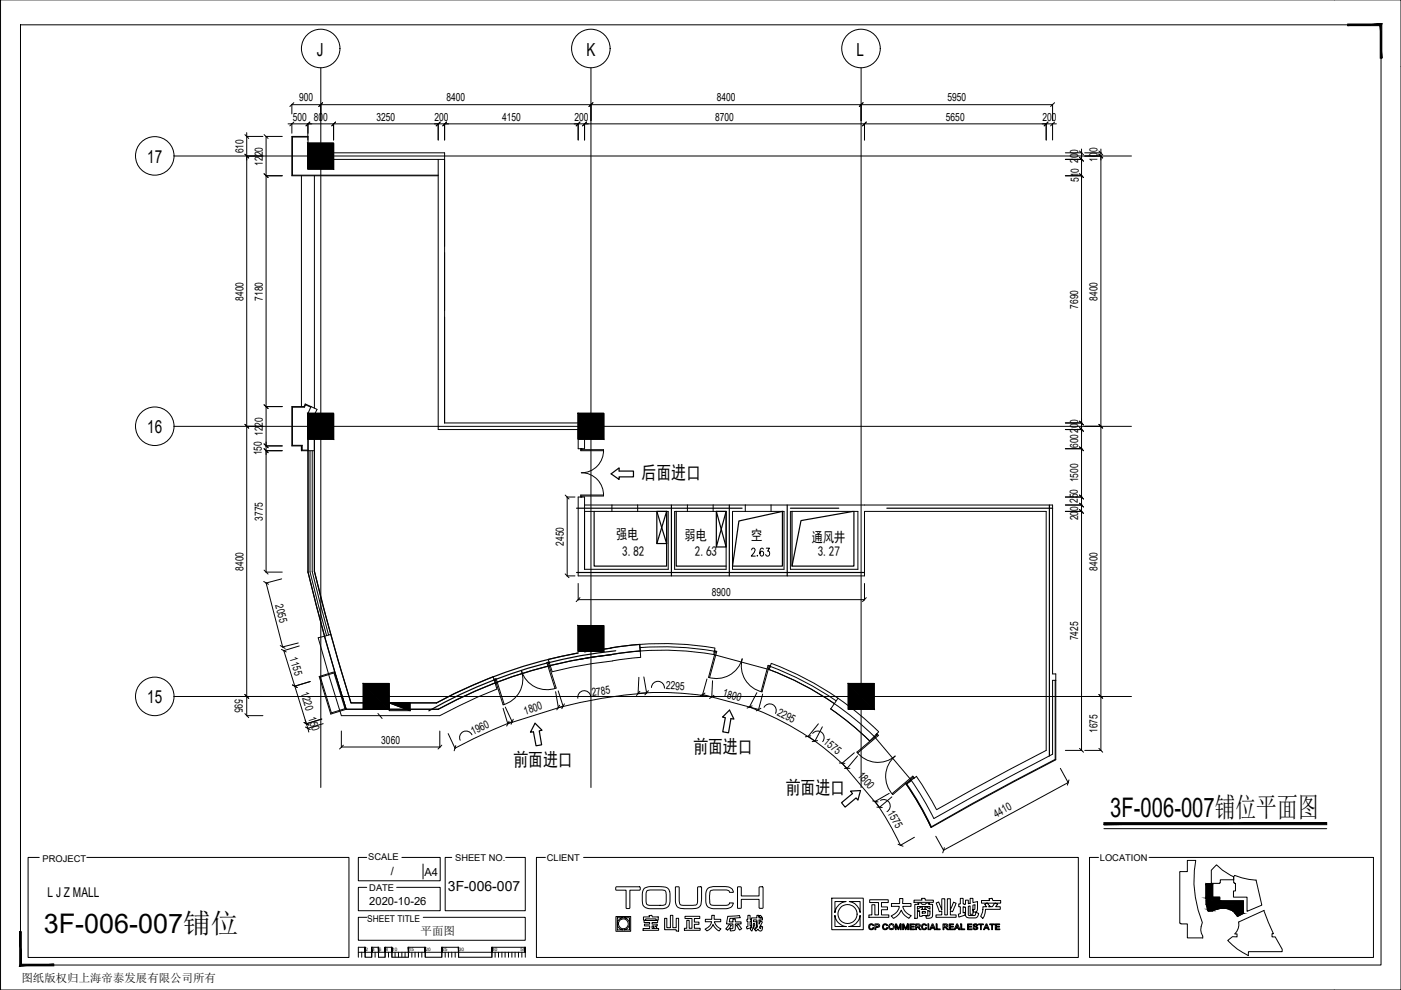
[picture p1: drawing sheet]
<svg xmlns="http://www.w3.org/2000/svg" width="297mm" height="210mm" viewBox="0 0 297 210" stroke-linecap="round" stroke-linejoin="round" font-family="sans-serif">
<g fill="none" stroke="#000" stroke-width=".21">
<path d="M63.9 37.3v48.9M65.3 29.1h-3.3v8h30.9M66.7 32.4h27.6M66.7 37.3v49.2M92.9 33.8v57.3h29.7v4h1.3v-4M92.9 37.3h-31v-8.4h3.4v4.9h29v18.4M94.3 53.6v12.2M94.3 67.2v22.5h28.3M61.9 86.2h2.6l.2-.5 2.5 1.1-.5 1.1v7.7h-2.8v-1.1h-2zM65.9 86.3l-1.1-.5-.3 .5h-2.5v8.1h2.1v1h1.2M65.9 86.2l-.6 1.4v8M123.9 107.1h5.8v1.3h-5.8"/>
<path d="M167.6 108.4h14.3v12.3h-14.3zM68.8 134.9l1.3-.4 4.3 14.5h18.2l3.9-2 8-3.5 .5 1.3M68.8 134.9l4.6 15.5M68.8 134.9l-1.3 .3 4.9 16.5h20.8l8-3.9 4.2-1.7-.4-1.3M122.6 139.8l7.1-1-8.7 1.3-4.3 1M122.6 138.4l-6.4 1.4 .9 2.6 4.2-1 4.3-.7 4.3-.6M129.5 137.4l-5.6 .8M129.5 137.4l6.1-.8 .2 2.8M135.7 138l-6 .8M135.8 139.4l-5.9 .7M67.7 143.4l3.2-1 2.5 8-3.3 1zM67.9 143.6l2.9-.9 2.3 7.6-2.8 .8z"/>
<path d="M80.1 151.3l.9 1M105 144.8l-8.2 3.6-3.9 2h-19.5M176.1 150.3l4.3 3.2 4 3.6 1.9-1.9M176.9 149.2l4.3 3.3 4.1 3.6M177.6 148l4.9 3.7 3.8 3.4M177.7 148.1l-1.6 2.2M223.7 144.2v16.8l-17.6 9.4-8.6 4.9M223.8 144.2h-.6v15.7l-16.9 9-8.3 4.6M192.1 166.2l2.8 4.5 2.5 4.7M193.2 165.4l2.5 4 2.3 4.1M193.3 165.5l-1.1 .7 2.8 4.4 2.5 4.7M194.3 164.6l2 3.1 2.2 3.9"/>
<path d="M194.3 164.6l-2.2 1.6M198.6 171.7l7.7-4.3 15.5-8.3v-50.7h-38.5v13.7h-60.7v-16.7h1.3v15.3h17.8v-12.3h-6.5v-1.3h10.5v1.3h-2.7v12.3h11v-12.3h-2.8v-1.3h6.8v1.3h-2.7v12.3h10.9v-12.3h-2.7v-1.3h59.7v35.8h.6v18.2l-8.8 4.6-17.6 9.7"/>
</g>
<path d="M122.2 107.8h35.1M142.4 107.1v15M154.6 107.1v15M166.9 107.1v15M167.6 107.8h10.2M188 107.8h35.2M222.5 107.1v53.2M122.2 121.4h61.1M130.5 138a100.1 100.1 0 0 0-39.6 12.7" fill="none" stroke="#000" stroke-width=".25"/>
<g fill="none" stroke="#000" stroke-width=".21">
<path d="M65.3 95.6v25.7l3.5 13.6M65.7 95.6v25.7l3.5 13.5M66.2 95.6v25.6l3.5 13.4M66.7 95.6v25.5l3.4 13.4M129.7 107.1h5.5M129.7 108.4h5.5M145.7 107.1h5.5M145.7 108.4h5.5M158 107.1h5.5M158 108.4h5.5M135.6 136.6a65.5 65.5 0 0 1 15.9 .8M135.7 137.3a64.8 64.8 0 0 1 15.7 .8"/>
<path d="M135.7 138a64.2 64.2 0 0 1 15.6 .8M151.3 138.8l11.8 3.2M151.6 137.4l-.3 1.4M116.7 141.1l-7.9 2.3-3.8 1.4M163 141.9a64.2 64.2 0 0 1 13.9 7.3M163.3 141.3a64.9 64.9 0 0 1 14 7.3M163.5 140.6a65.5 65.5 0 0 1 14.1 7.4M163.5 140.7l-.4 1.3M185.4 156.1l7.8 9.3"/>
</g>
<path d="M159.4 116.6l.2-.4h.2l.3 .3-.2 .6-.6 .8h.8M160.6 117.7v.2v-.1M161.9 116.4l-.4-.2a1.02 1.02 0 0 0 0 1.7 .5 .5 0 0 0 .4-.6 .5 .5 0 0 0-.6-.4l-.2 .5M162.5 116.2h.6l-.3 .7a.49 .49 0 0 1 .4 .7 .49 .49 0 0 1-.9 0" fill="none" stroke="#000" stroke-width=".21"/>
<path d="M65.3 30.4h5.4v5.4h-5.4zM65.3 87.6h5.4v5.5h-5.4zM65.3 87.6v33.7a403.9 403.9 0 0 0 8.1 29.1h19.5a98.9 98.9 0 0 1 36.8-11.6M66.7 87.9v33.2l2.3 9.4 2.6 9.3 2.8 9.2h18.2a100.7 100.7 0 0 1 30-10.6M122.6 87.6h5.4v5.5h-5.4zM122.6 132.6h5.4v5.5h-5.4zM129.5 137.4l-5.6 .8M129.5 137.4l6.1-.8 .1 1.4M135.7 138l-6 .8M77 144.9h5.5v5.5h-5.5zM179.9 144.9h5.4v5.5h-5.4z" fill="none" stroke="#000" stroke-width=".25"/>
<path d="M139.3 108.4h2v6.8h-2zM139.3 108.4l2 6.8M141.3 108.4l-2 6.8M151.9 108.4h2.1v7.6h-2.1zM151.9 108.4l2.1 7.6M154 108.4l-2.1 7.6" fill="none" stroke="#000" stroke-width=".25"/>
<!-- layer: 0 -->
<g fill="none" stroke="#000" stroke-width=".21">
<path d="M.1 0h296.9v209.9h-296.9zM4.3 5.3h288.5v199.3h-288.5zM51.9 32.7l.8 .8M51.9 28.5l.8 .9M56 28.5l.8 .9M56 36.8l.8 .8M62.3 25.9l-.8 .8M62.3 21.8l-.8 .8M65.3 30.4h5.4v5.4h-5.4zM65.7 25.9l-.8 .8M68.4 21.8l-.8 .8M71.1 25.9l-.8 .8"/>
<path d="M93.3 25.9l-.8 .8M94.7 25.9l-.8 .8M123 25.9l-.8 .8M124.4 25.9l-.9 .8M125.7 21.8l-.8 .8M183 21.8l-.8 .8M183.7 25.9l-.8 .8M222.2 25.9l-.8 .8M223.6 25.9l-.9 .8M223.6 21.8l-.9 .8M228.9 32l.8 .8M228.9 33.4l.8 .8"/>
<path d="M228.9 36.8l.8 .8M233 32.7l.8 .8M233 32l.8 .8M51.9 90l.8 .8M56 85.8l.8 .8M56 94.1l.8 .8M56 95.1l.8 .9M65.3 87.6h5.4v5.5h-5.4zM122.6 87.6h5.4v5.5h-5.4zM123.1 95.3h4.9a4.7 4.7 0 0 1-4.8 5M123.3 95.3v-.2h-.2v.5h4.9M228.9 89.3l.8 .8"/>
<path d="M228.9 90.6l.8 .9M228.9 94.8l.8 .8M233 90l.8 .8M119.8 105l.8 .8M123.2 100.2a4.7 4.7 0 0 1 4.8 4.9l-4.9 .1M128 105h-4.9v.4h.2v-.2M228.9 105l.8 .8M228.9 106.7l.8 .8M228.9 108l.8 .9M55.9 123.3l1 .6M56 120.9l.8 .8M59.4 136.9l1 .6"/>
<path d="M59.7 137.7l1 .5M119.8 121.7l.8 .8M122.6 132.6h5.4v5.5h-5.4zM123 126.7l-.8 .9M151.7 138.3l-.3-.1 .1-.2 .5 .1-1.6 5.6M151.7 138.1l-1.5 5.5M157.4 139.7a5.7 5.7 0 0 1-7.2 3.9M157.4 139.7a5.7 5.7 0 0 0 4.2 7M183.7 126.7l-.8 .9M51.9 147.2l.8 .9M51.9 151.3l.8 .9M62 145.2l1 .6"/>
<path d="M64.5 153.2l1 .5M64.8 154.1l1 .6M72.8 158l-.8 .8M77 144.9h5.5v5.5h-5.5zM82.5 149h4.4v1.7h-4.4zM82.5 149l4.4 1.7M93.7 158l-.8 .8M96.6 158.1l-.3 1.1M104.9 143.9l1.8 5.6M105 144.2l-.2 .1-.1-.3 .5-.1 1.7 5.5M107.9 152.9l-.5 1M108.8 152.5l-.4 1.1"/>
<path d="M110.6 142.3a5.7 5.7 0 0 0 7.3 3.6M110.6 142.3a5.7 5.7 0 0 1-3.9 7.1M116.2 140.4l1.7 5.5M116.3 140.6h.2l-.1-.3-.5 .2 1.8 5.5M118.6 149.5l-.5 1M119.7 149.2l-.6 1.1M135.7 146.6l-.8 .9M137.5 146.4l-.8 .9M149.5 147l-1 .5M151.4 147.4l-1 .7M159.5 149.7l-1.1 .4M161.3 150.2l-1 .5"/>
<path d="M163 141.4h.3l.1-.2-.6-.1-1.4 5.6M163.1 141.2l-1.5 5.5M171.9 156l-1.1 .2M173.3 157l-1.1 .2M179.9 144.9h5.4v5.5h-5.4zM181.7 159.5a5.7 5.7 0 0 0 8.1 .8M185.9 155.9l-.2-.2 .2-.2 .4 .4-4.5 3.8M186.1 155.8l-4.4 3.7M228.9 158.7l.8 .8M233 147.2l.8 .9M233 158.7l.8 .8M178 161.8l1.1 .1"/>
<path d="M179.1 162.9h1.1M185 169.8l1.2 .2M185.9 171.1l1.2 .1M189.8 160.3a5.7 5.7 0 0 0-.5 8.2l4.4-3.8M190.4 179l1.1 .4M193.5 164.9l.2 .2 .2-.2-.4-.3-4.4 3.7M200.2 179.7l-.3 1.1M226.6 165.4l-.3 1.1M234 175.7h47.3M8.3 181.8h-2.3v21.2h68v-21.2h-55.6M77.8 194.5h-1.8v4.9h35.4v-4.9h-21.7M77.8 181.8h-1.8v4.9h17.3v-4.9h-8.1"/>
<path d="M77.8 188.1h-1.8v5h17.3v-5h-9.2M89.7 183.2v3.2M95.8 181.8h-1.4v11.3h17v-11.3h-4.2M115.6 181.8h-1.9v21.2h114.9v-21.2h-104.9M232.9 181.8h-1.9v21.2h60.2v-21.2h-47.6M76 201.9h35.4v1.1M76.7 201.9v1.1M77.4 201.9v1.1M78.8 201.9v1.1M79.5 201.9v1.1M80.2 201.9v1.1M81.6 201.9v1.1"/>
<path d="M82.4 201.9v1.1M83.1 201.9v1.1M83.8 201.9v1.1M84.5 201.9v1.1M85.2 201.9v1.1M85.9 201.9v1.1M86.6 201.9v1.1M87.3 201.9v1.1M88 201.9v1.1M88.7 201.9v1.1M89.4 201.9v1.1M90.2 201.9v1.1"/>
<path d="M93.7 201.9v1.1M94.4 201.9v1.1M95.1 201.9v1.1M95.8 201.9v1.1M96.5 201.9v1.1M97.2 201.9v1.1M104.3 201.9v1.1M105 201.9v1.1M105.7 201.9v1.1M106.4 201.9v1.1M107.1 201.9v1.1M107.8 201.9v1.1"/>
<path d="M108.5 201.9v1.1M109.2 201.9v1.1M109.9 201.9v1.1M110.6 201.9v1.1M111.4 200.8h-7.1v2.2h-7.1v-2.2h-3.5v2.2h-3.5v-2.2h-3.6v2.2h-3.5v-2.2h-1.5v2.2h-1.4v-2.2h-1.4v2.2h-1.4v-2.2h-1.4v2.2"/>
</g>
<g fill="#000" stroke="#000" stroke-width=".21">
<path d="M82.5 149h4.4v1.7z"/>
<path d="M292.6 5.4v6.9h.4zM292.6 5.4l.4-.3v7.2zM285.7 5.4h6.9l.4-.3zM285.7 5.1h7.3l-7.3 .3z"/>
<path d="M65.3 30.4l5.4 5.4v-5.4zM65.3 30.4l5.4 5.4h-5.4z"/>
<path d="M65.3 87.6l5.4 5.5v-5.5zM65.3 87.6l5.4 5.5h-5.4z"/>
<path d="M122.6 87.6l5.4 5.5v-5.5zM122.6 87.6l5.4 5.5h-5.4z"/>
<path d="M122.6 132.6l5.4 5.5v-5.5zM122.6 132.6l5.4 5.5h-5.4z"/>
<path d="M77 144.9l5.5 5.5v-5.5zM77 144.9l5.5 5.5h-5.5z"/>
<path d="M179.9 144.9l5.4 5.5v-5.5zM179.9 144.9l5.4 5.5h-5.4z"/>
<path d="M234 174.4v.5l47.3-.5zM234 174.9l47.3-.5v.5z"/>
<path d="M4.2 197.5l.3 6.9v-6.9zM4.2 197.5l.3 6.9-.3 .4zM4.5 204.4l-.3 .4 7.2-.4zM4.2 204.8l7.2-.4v.4z"/>
<path d="M77.4 200.8l.1 1.1zM77.4 200.8l.1 1.1z"/>
<path d="M78.8 200.8l.1 1.1zM78.8 200.8l.1 1.1z"/>
<path d="M80.2 200.8l.1 1.1zM80.2 200.8l.1 1.1z"/>
<path d="M81.6 200.8l.1 1.1zM81.6 200.8l.1 1.1z"/>
<path d="M83 200.8l.1 1.1zM83 200.8l.1 1.1z"/>
<path d="M86.6 200.8v1.1zM86.6 200.8v1.1z"/>
<path d="M90.1 200.8l.1 1.1zM90.1 200.8l.1 1.1z"/>
<path d="M93.6 200.8l.1 1.1zM93.6 200.8l.1 1.1z"/>
<path d="M97.2 200.8v1.1zM97.2 200.8v1.1z"/>
<path d="M104.3 200.8v1.1zM104.3 200.8v1.1z"/>
<path d="M111.3 200.8l.1 1.1zM111.3 200.8l.1 1.1z"/>
</g>
<path d="M94.3 32.4v57.3" fill="none" stroke="#000" stroke-width=".21"/>
<path d="M126 108.4v11.6h15.3v-11.6M143.4 108.4v11.6h10.6M156.7 110.5l9.2-2.1v11.6h-10.6zM167.9 108.4v11.6h13.1v-11.6M180.9 108.4l-11.1 2-1.9 9.6" fill="none" stroke="#000" stroke-width=".25"/>
<!-- layer: DIM -->
<g fill="none" stroke="#000" stroke-width=".21">
<path d="M52.3 28.9h3.4M52.3 33.1h3.4M52.3 28.1v5.8M52.3 33.1v118.6M56.4 37.3h3.4M59.8 28.9h-3.4v92.4h3.4M61.1 26.3h.8M61.9 26.3h4.2M61.9 22.1v2M61.9 26.2v2.1M61.9 22.2h161.3M65.3 29.7v-3.4h27.6v3.4"/>
<path d="M65.3 26.2v2.1M68 22.1v3.5M70.7 26.2v3.5M92.1 26.3h2.2M94.3 26.3h28.3M94.3 26.2v3.5M122.6 26.3h2.1M122.6 26.2v3.5M125.3 22.1v3.5M182.6 22.1v3.5M183.3 26.2v3.5M221.8 26.3h2.2"/>
<path d="M221.8 26.3h-97.9v3.4M221.8 26.2v3.5M223.2 22.1v3.5M223.2 26.2v3.5M225.9 32.4h3.5M225.9 33.8h3.5M225.9 37.3h3.5M229.3 31.6v3M229.3 32.9v56.8M230 32.4h3.5M230 33.1h3.4l.1 126h-3.5M233.4 32.4v1.5"/>
<path d="M233.4 31.6v.8M52.3 90.4h3.4M56.4 86.2h3.4M56.4 94.5h3.4M56.4 95.6h3.4M225.9 89.7h3.5M225.9 91.1h3.5M225.9 95.1h3.5M229.3 89.7v2.2M229.3 90.2v68.9M230 90.4h3.5M120.2 105.4h1.7"/>
<path d="M120.3 105.4v16.7M225.9 105.4h3.5M225.9 107.1h3.5M225.9 108.4h3.5M59.7 122.7l-3.3 .9 3.5 13.6M60.2 138l4.8 15.5M63.2 136.3l-3.3 .9M63.4 137l-3.3 1M120.2 122.1h1.7M122.6 123.7v3.5M122.6 127.1h60.7M183.3 123.7v3.5"/>
<path d="M52.3 147.7h3.4M52.3 151.7h3.4M64.7 152.7l.8 2.5M65.8 144.5l-3.4 1M68.2 152.5l-3.3 1M68.5 153.4l-3.3 1M72.4 155v3.5M72.4 158.4h20.9M93.2 155v3.5M95 155.5l1.5 3.2M100.1 155.8a1.38 1.38 0 0 0-1.9-.7 1.38 1.38 0 0 0-.6 1.9M106.7 150.2l1 3.3"/>
<path d="M107.1 149.9l1.5 3.2M108.6 153l-8.2 3.6-3.9 2M117.8 146.7l.6 3.4M118.3 146.5l1.1 3.3M119.4 149.7l-11.7 3.7M125.2 147.6a1.38 1.38 0 0 0-1.6-1.1 1.38 1.38 0 0 0-1.1 1.5M135.5 143.6l-.2 3.5M136.5 143.5l.6 3.4a105.8 105.8 0 0 0-18.8 3.1M138.1 145.8a1.38 1.38 0 0 1 1.5-1.3 1.38 1.38 0 0 1 1.3 1.4M149 147.2l11.9 3.2M149.9 143.9l-.9 3.4M151.1 144.3l-.2 3.5a64.2 64.2 0 0 0-15.6-.8"/>
<path d="M158.9 149.9a61.5 61.5 0 0 1 13.8 7.2M160.5 146.9l-1.6 3.1M161.7 147.2l-.9 3.3M162 150a1.38 1.38 0 0 1 1.8-.6 1.38 1.38 0 0 1 .6 1.9M163 141.9a64.2 64.2 0 0 1 13.9 7.3M171.3 156.1l4.3 3.2 4 3.6M172.3 155.5a1.38 1.38 0 0 1 1.9-.2 1.38 1.38 0 0 1 .2 1.9M173.5 153.5l-2.2 2.7M174.4 154.1l-1.7 3.1M176.1 150.3l4.3 3.2 4 3.6M181.1 159.6l-2.6 2.3M225.9 159.1h3.5"/>
<path d="M230 147.7h3.5M178.5 161.8l8 9.4M181.8 160.3l-2.2 2.7M185.5 169.9l2.9 4.5 2.5 4.8M186.7 169.7a1.38 1.38 0 0 1 1.9 .5 1.38 1.38 0 0 1-.5 1.9M188.5 168.2l-3 1.7M189.1 169l-2.7 2.2M192.1 166.2l2.8 4.5 2.5 4.7M193.9 177.5l-3 1.8M198.4 177.3l1.7 3.1M224.8 162.9l1.7 3.1M226.5 165.9l-26.4 14.4"/>
<circle cx="68" cy="10.3" r="4.1"/>
<circle cx="125.3" cy="10.3" r="4.1"/>
<circle cx="182.5" cy="10.3" r="4.1"/>
<circle cx="32.8" cy="33.1" r="4.1"/>
<circle cx="32.8" cy="90.4" r="4.1"/>
<circle cx="32.8" cy="147.7" r="4.1"/>
</g>
<path d="M129.6 100.5l1.7-1.3v.7h3v1.2h-3v.6zM113.4 153.3l1.5 1.5-.6 .2 .5 2.9-1.1 .2-.6-2.9-.6 .1zM154.7 150.6l.9 1.9-.6-.1-.5 3-1.3-.2 .6-3-.6-.2zM180.3 167.7l2.1-.1-.5 2-.4-.4-2.3 1.9-.8-.9 2.3-2z" fill="none" stroke="#000" stroke-width=".25"/>
<g fill="none" stroke="#000" stroke-width=".21">
<path d="M130.6 194.3h3.1v3.2h-3.1zM130.7 188h4.7a.38 .38 0 0 1 .3 .3 .38 .38 0 0 1-.2 .4h-2v3.3a.45 .45 0 0 1-.4 .6 .45 .45 0 0 1-.4-.6v-3.3h-2a.4 .4 0 0 1-.2-.3 .4 .4 0 0 1 .2-.4zM130.9 196a1.32 1.32 0 0 0 1.2 1.2h-1.2zM130.9 194.6h1.2h-.2a1.3 1.3 0 0 0-1 1.2zM132.2 194.6h1.3v1.2a1.31 1.31 0 0 0-1.3-1.2zM132.2 197.2a1.32 1.32 0 0 0 1.3-1.2v1.2zM136.4 194.4h1.3l-.1-.3h.6l.1 .3h1.3v.7h-.5v-.3h-2.2v.3h-.5zM136.6 188.4a7.8 7.8 0 0 1 4.2-.3 1.48 1.48 0 0 1 1.3 1.9v.6a1.88 1.88 0 0 1-2.5 2.1h-1.3a1.74 1.74 0 0 1-2.1-1.8 3.5 3.5 0 0 1 .4-2.5zM136.6 195.2h2.8v.4h-1.2v.3h1.1v.4h-.4l.4 .4-.3 .2h.6v.3h-3.3v-.3h1.4v-.6h-1.1v-.4h1.1v-.3h-1.1zM137.1 188.9a9.3 9.3 0 0 1 4 0 4.9 4.9 0 0 1-.1 2.9l-1.7 .2a3.5 3.5 0 0 1-2.2-.3 5.8 5.8 0 0 1 0-2.8zM138.3 196.3h.4l-.2 .2 .3 .4h-.6zM140.9 194.7h.5v2h.7v-2.6h.5v2.6h.8v-2h.5v2.7h-.5v-.3h-2.5z"/>
<path d="M143.2 188.1l.1-.1a.44 .44 0 0 1 .4 0 .44 .44 0 0 1 .3 .4v1.9a2.01 2.01 0 0 0 .3 1.6l1.9 .1a2.05 2.05 0 0 0 1.6-.4l.1-1.8a2.6 2.6 0 0 1 .1-1.8l.7 .1v2a3.8 3.8 0 0 1-.4 2.2l-.7 .3-1.9 .1a2.94 2.94 0 0 1-2.2-.7l-.3-.9zM145.2 194.3h3.2v.4h-1.2v.8h1v.5h-1v.8h1.2v.4h-3.3v-.4h.5v-1.7h.5v1.7h.6v-2.1h-1.5zM149.5 194.9h1.4v-.8h.6l-.1 .8h1.2a.27 .27 0 0 1 .2 .3 .27 .27 0 0 1-.2 .2h-1.1a2.24 2.24 0 0 0 1.4 1.5l-.4 .4a2.32 2.32 0 0 1-1.3-1.3 1.74 1.74 0 0 1-1.4 1.3l-.3-.3a2.47 2.47 0 0 0 1.4-1.6h-1.4zM150 188.4l.1-.1a4.6 4.6 0 0 1 3-.3h.2a1.77 1.77 0 0 1 2.2 1.1v.1h-.8l-.1-.2a1.45 1.45 0 0 0-1.4-.3h-1.3a1.44 1.44 0 0 0-1.4 .4 5.4 5.4 0 0 0 .2 2.7l1.8 .2a3.2 3.2 0 0 0 2.1-.3l.1-.3h.8a1.81 1.81 0 0 1-2.4 1.3h-1a1.93 1.93 0 0 1-2.5-2.4v-.3a2.23 2.23 0 0 1 .4-1.6zM154.3 194.3l2.5-.2 .2 .5-2.2 .1-.2 .8h.8v-.6h.5v.6h1.2v.4h-1.2v.5a.72 .72 0 0 1-.2 .8 .72 .72 0 0 1-.8 .2l-.2-.5 .7-.1v-.9h-1.4zM154.6 196l.5 .2-.9 1-.3-.3zM156.2 196.2l.3-.2 .8 .9-.5 .3zM156.4 188.1h.8v1.9h3.7v-1.4a.44 .44 0 0 1 .5-.6 .44 .44 0 0 1 .4 .6v3.1a.64 .64 0 0 1-.2 .9h-.6l-.1-.1v-1.8h-3.7v1.3a.44 .44 0 0 1-.3 .6 .44 .44 0 0 1-.5-.2zM158.6 194.1h.4v.8h.2v.4h-.2v1l.2-.1v.5l.1-2.1h1.2v-.5h.4v.5h.3l-.3-.3 .3-.2 .4 .4-.3 .1h.4v.4h-.8v.9l.3-.6 .4 .2-.6 1.1 .1 .2h.2v-.5l.4 .2a.62 .62 0 0 1-.7 .8l-.3-.3-.4 .4-.3-.3a.91 .91 0 0 0 .5-1.3v-.8h-.7v.4h.5a1.26 1.26 0 0 1-.2 1.4h-.4v-.2l-.3 .8-.3-.3 .1-.4-.8 .2-.1-.4 .3-.1v-1.1h-.2v-.4h.2zM159.8 195.8h.2l-.1 .6h-.2zM176.3 190.4h6.7v6.7h-6.7zM177 194.1a2.65 2.65 0 0 0 2.4 2.3h-2.4z"/>
<path d="M177 191.1h2.4a2.75 2.75 0 0 0-2.4 2.4zM180 196.4a2.62 2.62 0 0 0 2.4-2.3l-.1 2.3zM180.1 191.1h2.3v2.3a2.81 2.81 0 0 0-2.3-2.3zM184.3 196.1a.59 .59 0 0 1 1 .1l-.2 .1-.3-.2a.43 .43 0 0 0-.4 .4 .43 .43 0 0 0 .5 .4l.2-.2h.2a.64 .64 0 0 1-.9 .3 .64 .64 0 0 1-.1-.9zM184.4 190.8h3.9v.6h-1.4v.9h1.3v.6h-1.3v1.1h1.6v.5h-4.3v-.5h.7v-2.2h.6v2.2h.8v-2.6h-1.9zM185.5 195.9a.76 .76 0 0 1 1 .5l-.2 .2-.6 .1v.4h-.2zM185.7 196.1a.32 .32 0 0 1 .4-.1 .32 .32 0 0 1 .1 .4h-.5zM187.2 196.1a.56 .56 0 0 1 1 .1l-.2 .1-.3-.2a.43 .43 0 0 0-.4 .5 .43 .43 0 0 0 .6 .3l.1-.2h.2a.62 .62 0 0 1-.9 .3 .62 .62 0 0 1-.1-.9zM189 191.6h1.7v-1.1h.7v1.1h1.8v.6h-1.8a2.78 2.78 0 0 0 1.8 2l-.6 .5a3.1 3.1 0 0 1-1.5-1.7 3.1 3.1 0 0 1-1.6 1.7l-.5-.5a2.84 2.84 0 0 0 1.7-2h-1.7zM189.9 195.9h.2l.4 1 .3-1h.3v1.2h-.2v-1l-.4 1h-.1l-.4-1v1h-.1zM191.4 195.9h.2l.4 1 .3-1h.3v1.2h-.2l.1-1-.4 1h-.2l-.4-1v1h-.1zM192.9 195.9h1v.2h-.8v.3h.7v.2h-.7v.3h.8v.2h-1z"/>
<path d="M193.8 190.9h1.7l-.1-.4h.7l.1 .4h1.7v.4h-4.1zM194 191.7h.8l-.2-.2a.67 .67 0 0 1 1 .2h.6a.64 .64 0 0 1 .9-.3l-.2 .3h.8v1.7a1 1 0 0 1-.2 1.1 1 1 0 0 1-1.1 .2l-.1-.5h.5a.79 .79 0 0 0 .4-1.1l-.2 .1-.3-.2v1.1h-1.2v.2h-.5v-1.2l-.3 .2-.2-.2v1.6h-.5zM194.1 195.9a.78 .78 0 0 1 1 .4l-.3 .3 .5 .5h-.3l-.4-.5h-.3v.5h-.2zM194.3 196.1h.6v.2l-.6 .1zM194.5 192.2h2.7v.6l-.9-.6-.3 .4 .5 .2h-1.2l.4-.3-.3-.3-.9 .6zM195.5 196.1a.6 .6 0 0 1 1 .1l-.2 .1-.3-.2a.43 .43 0 0 0-.4 .5 .43 .43 0 0 0 .5 .3l.2-.2h.2a.58 .58 0 0 1-.7 .4 .58 .58 0 0 1-.4-.7zM195.5 193.3h.7v.3h-.7zM196.8 195.9h.1v1.2h-.1zM197.6 195.9h.2l.6 1.2h-.3l-.1-.3h-.6l-.1 .3h-.2zM197.7 196.1l.2 .6h-.4zM198.5 191.4l.5-.1 .7 1.5v-1.9a.38 .38 0 0 1 .2-.4 .38 .38 0 0 1 .4 .1v3.4h.6v-3.4h.6v2.3l.7-1.6 .5 .2-.7 1.8-.5-.2v.9h1.2v.5h-4.3v-.5h1.3v-.9l-.5 .2zM198.5 195.9h.2v1h.6v.2h-.8z"/>
<path d="M199.9 195.9h.1a.71 .71 0 0 1 .9 .4l-.3 .3 .5 .5h-.3l-.4-.5h-.3v.5h-.2zM200.1 196.1h.5l.1 .2-.6 .1zM201.2 195.9h1v.2h-.7v.3h.6v.2h-.6v.3h.7v.2h-1zM202.8 195.9h.2l.6 1.2h-.3l-.1-.3h-.6l-.1 .3h-.2zM202.9 196.1l.2 .6h-.4zM203.6 190.5h.6v1.2h.3v.1l.2-.1v-.8h.6v.7l.4-.1v-1h.6v.9l.9-.2a3 3 0 0 1-.2 2.1l-.6 .1-.1-.6 .4-.1v-.9l-.4 .2v1.9h-.6v-1.8l-.4 .1v1.1a.56 .56 0 0 0 0 .6 .56 .56 0 0 0 .6 .2 .65 .65 0 0 0 .7 0 .65 .65 0 0 0 .3-.7l.6 .3a1.01 1.01 0 0 1-1.4 .9 1.16 1.16 0 0 1-1.4-.6v-1.7l-.5-.1v1.4l.3-.2a.51 .51 0 0 1-.4 .8l-.8 .3-.1-.6 .4-.2v-1.5h-.3v-.5h.3zM203.7 195.9h.2v1h.6v.2h-.8zM205.1 195.9h1v.2h-.8v.3h.7v.2h-.7v.3h.8v.2h-1zM206.4 196.1l.2-.2h.4l.3 .3-.2 .1-.4-.2-.2 .1 .6 .3a.37 .37 0 0 1 .2 .5 .37 .37 0 0 1-.6 .1l-.3-.1-.1-.3h.2l.2 .2 .4-.2-.6-.2zM207.5 195.9h1v.2h-.4v1h-.2v-1h-.4zM208.1 190.9h1.7l-.1-.3 .5-.1h.2l.1 .4h1.6a.31 .31 0 0 1 .1 .3 .31 .31 0 0 1-.2 .3h-1l.5 .2-.4 .5h1v.6h-3.2v.8l-.5 1.1a.52 .52 0 0 1-.3-.8l.2-.5 .1-1.2h.8l-.4-.5 .4-.2h-1.1zM209.1 195.9h.1l.5 1.2h-.2l-.1-.3h-.5l-.2 .3h-.2z"/>
<path d="M209.2 196.1l.2 .6h-.5zM209.3 191.5h1.6l-.5 .7h-.7l.2-.1zM209.8 195.9h1v.2h-.4v1h-.1v-1h-.5zM211 195.9h.9v.2h-.7v.3h.7v.2h-.7v.3h.8v.2h-1z"/>
<circle cx="132.2" cy="195.9" r="1.04"/>
<circle cx="179.7" cy="193.8" r="2.02"/>
<circle cx="189" cy="196.5" r=".44"/>
<circle cx="189" cy="196.5" r=".65"/>
</g>
<path d="M68 14.4v152.6M125.3 14.4v152.6M182.6 14.4v152.6M36.9 33.1h203M36.9 90.4h203M36.9 147.7h203" fill="none" stroke="#000" stroke-width=".21"/>
<!-- layer: DIM -->
<g fill="#000" stroke="#000" stroke-width=".21">
<path d="M255.7 190.4h2.9zM256 192.8h2l-.9 .3zM261.9 193.6h1.7zM258.6 191h5z"/>
<path d="M256 192.8l.1 .3h1zM256.1 193.1h1z"/>
<path d="M255.7 187.3l1.4 .2v-.2zM255.7 187.3l1.4 .2h-1.4z"/>
<path d="M255.7 187.5l1.4 2.7v-2.7zM255.7 187.5l1.4 2.7h-1.4z"/>
<path d="M255.7 190.2l2.9 .2v-.2zM255.7 190.2l2.9 .2h-2.9zM255.7 190.4h2.9z"/>
<path d="M255.7 190.4l2.9 .6v-.6zM255.7 190.4l2.9 .6h-2.9z"/>
<path d="M256 192.6l2 .2 .9-.2zM256 192.6l2 .2h-2z"/>
<path d="M256 192.5h3.5zM256 192.5l2.9 .1z"/>
<path d="M261.9 193.6l1.7 .1zM261.9 193.7h1.7l-1.2 .6z"/>
<path d="M255.7 191l7.9 .7v-.7zM255.7 191l7.9 .7h-7.9z"/>
<path d="M255.7 191.7l7.9 .8v-.8zM255.7 191.7l7.9 .8h-7.6z"/>
<path d="M259.5 192.5l4.1 .1zM259.5 192.5l4.1 .1z"/>
<path d="M260.2 192.6l3.4 .2v-.2zM260.2 192.6l3.4 .2h-2.8z"/>
<path d="M260.8 192.8l2.8 .3v-.3zM260.8 192.8l2.8 .3h-2.2z"/>
<path d="M261.4 193.1l2.2 .5v-.5zM261.4 193.1l2.2 .5h-1.7z"/>
</g>
<path d="M251.7 182.4h1.8a23.1 23.1 0 0 0 1.4 13.2 2.87 2.87 0 0 0 .1 2.9v.4h-3.3v-3h-1.4v-.1h-.2v-11h1.6zM255.7 187.3h1.4v2.9h1.5v.8h5v2.6l-1.2 .7a3.5 3.5 0 0 0-4.4-1.5l-.9 .3h-1l-.4-1.4zM257.9 183.4l1.3 1.1 2.4 1.4v.6h-2.9l-.1 .8h-1.8v-2.8zM262.6 195.5a2.83 2.83 0 0 1-.8 2.5h.5v.6h-1l-1 .8a13.9 13.9 0 0 0 4.4 3.2M266.3 186.6l1.2 5.3-3.1 1.3v-3h-2.9v-1.3h.4v-1.6l-.3-.1v-1.3l.2-.3 1.5 .5 3 .5M268 193.1l2 4.9h-.3v.6h.7l1.5 2.7v.5h-7.2v.8M268 193l-5.4 2.5" fill="none" stroke="#000" stroke-width=".21"/>
<g font-size="5.7">
<text x="235.4" y="173.2">3F-006-007铺位平面图</text>
<text x="9.3" y="197.8">3F-006-007铺位</text>
</g>
<g font-size="3.9">
<text x="136" y="101.6">后面进口</text>
<text x="147" y="159.6">前面进口</text>
<text x="108.9" y="162.4">前面进口</text>
<text x="166.6" y="168.4">前面进口</text>
</g>
<g font-size="3.8">
<text x="67.2" y="11.8">J</text>
<text x="124.3" y="11.8">K</text>
<text x="181.6" y="11.8">L</text>
<text x="31.2" y="34.6">17</text>
<text x="31.2" y="91.9">16</text>
<text x="31.2" y="149.2">15</text>
</g>
<text font-size="3" x="95" y="188.9">3F-006-007</text>
<g font-size="2.9">
<text x="130.7" y="114.3">强电</text>
<text x="131.9" y="117.9">3.82</text>
<text x="145.1" y="114.4">弱电</text>
<text x="147.3" y="117.9">2.63</text>
<text x="159.2" y="114.5">空</text>
<text x="172.2" y="114.9">通风井</text>
<text x="173.4" y="117.9">3.27</text>
<text x="10.1" y="190.1">L J Z MALL</text>
</g>
<g font-size="2.4">
<text x="63.4" y="21.5">900</text>
<text x="94.7" y="21.5">8400</text>
<text x="152" y="21.5">8400</text>
<text x="200.9" y="21.5">5950</text>
<text x="62.1" y="25.6">500</text>
<text x="66.5" y="25.6">800</text>
<text x="79.8" y="25.6">3250</text>
<text x="92.1" y="25.6">200</text>
<text x="106.5" y="25.6">4150</text>
<text x="121.8" y="25.6">200</text>
<text x="151.6" y="25.6">8700</text>
<text x="200.6" y="25.6">5650</text>
<text x="221" y="25.6">200</text>
<text x="51.6" y="32.5" transform="rotate(-90 51.6 32.5)">610</text>
<text x="55.7" y="35.2" transform="rotate(-90 55.7 35.2)">1220</text>
<text x="228.6" y="34.6" transform="rotate(-90 228.6 34.6)">200</text>
<text x="232.7" y="34.3" transform="rotate(-90 232.7 34.3)">100</text>
<text x="228.7" y="38.6" transform="rotate(-90 228.7 38.6)">510</text>
<text x="51.6" y="63.7" transform="rotate(-90 51.6 63.7)">8400</text>
<text x="55.7" y="63.7" transform="rotate(-90 55.7 63.7)">7180</text>
<text x="228.6" y="65.5" transform="rotate(-90 228.6 65.5)">7690</text>
<text x="232.7" y="63.7" transform="rotate(-90 232.7 63.7)">8400</text>
<text x="55.7" y="92.4" transform="rotate(-90 55.7 92.4)">1220</text>
<text x="228.6" y="95" transform="rotate(-90 228.6 95)">600200</text>
<text x="55.5" y="96.6" transform="rotate(-90 55.5 96.6)">150</text>
<text x="228.5" y="106.7" transform="rotate(-90 228.5 106.7)">250</text>
<text x="228.6" y="102.3" transform="rotate(-90 228.6 102.3)">1500</text>
<text x="55.7" y="110.4" transform="rotate(-90 55.7 110.4)">3775</text>
<text x="228.6" y="110.3" transform="rotate(-90 228.6 110.3)">200</text>
<text x="119.5" y="115.7" transform="rotate(-90 119.5 115.7)">2450</text>
<text x="51.6" y="121" transform="rotate(-90 51.6 121)">8400</text>
<text x="232.7" y="121" transform="rotate(-90 232.7 121)">8400</text>
<text x="58.4" y="128.3" transform="rotate(76 58.4 128.3)">2055</text>
<text x="150.9" y="126.4">8900</text>
<text x="228.6" y="135.8" transform="rotate(-90 228.6 135.8)">7425</text>
<text x="61.4" y="139.6" transform="rotate(73 61.4 139.6)">1155</text>
<text x="49.8" y="148.2" transform="rotate(90 49.8 148.2)">595</text>
<text x="63.8" y="147" transform="rotate(73 63.8 147)">1220</text>
<text x="125.6" y="147.7" transform="rotate(-9 125.6 147.7)">2785</text>
<text x="141.2" y="146.1" transform="rotate(2 141.2 146.1)">2295</text>
<text x="153.1" y="147.6" transform="rotate(15 153.1 147.6)">1800</text>
<text x="65.3" y="152.2" transform="rotate(73 65.3 152.2)">150</text>
<text x="100.3" y="155.9" transform="rotate(-25 100.3 155.9)">1960</text>
<text x="111.4" y="151.5" transform="rotate(-17 111.4 151.5)">1800</text>
<text x="164.6" y="151.5" transform="rotate(27 164.6 151.5)">2295</text>
<text x="232.7" y="155.4" transform="rotate(-90 232.7 155.4)">1675</text>
<text x="80.8" y="157.7">3060</text>
<text x="174.5" y="157.5" transform="rotate(40 174.5 157.5)">1575</text>
<text x="181.7" y="164.5" transform="rotate(49 181.7 164.5)">1800</text>
<text x="188.1" y="172.3" transform="rotate(60 188.1 172.3)">1575</text>
<text x="211.2" y="173.4" transform="rotate(-28 211.2 173.4)">4410</text>
<text x="82.9" y="185.6">/</text>
<text x="90" y="185.6">A4</text>
<text x="78.3" y="191.9">2020-10-26</text>
<text x="89.2" y="198.3">平面图</text>
<text x="4.6" y="208.3">图纸版权归上海帝泰发展有限公司所有</text>
</g>
<g font-size="2">
<text x="9" y="182.7">PROJECT</text>
<text x="78.1" y="182.4">SCALE</text>
<text x="96.5" y="182.6">SHEET NO.</text>
<text x="115.9" y="182.5">CLIENT</text>
<text x="233.2" y="182.5">LOCATION</text>
<text x="78.3" y="188.9">DATE</text>
<text x="77.8" y="195.5">SHEET TITLE</text>
</g>
<g font-size="1">
<text x="77.5" y="201.7">2</text>
<text x="78.9" y="201.7">4</text>
<text x="80.3" y="201.7">6</text>
<text x="81.7" y="201.7">8</text>
<text x="83.2" y="201.7">10</text>
<text x="86.7" y="201.7">15</text>
<text x="90.2" y="201.7">20</text>
<text x="93.8" y="201.7">25</text>
<text x="97.3" y="201.7">30</text>
<text x="104.4" y="201.7">40</text>
<text x="110.3" y="201.7">50</text>
</g>
</svg>
